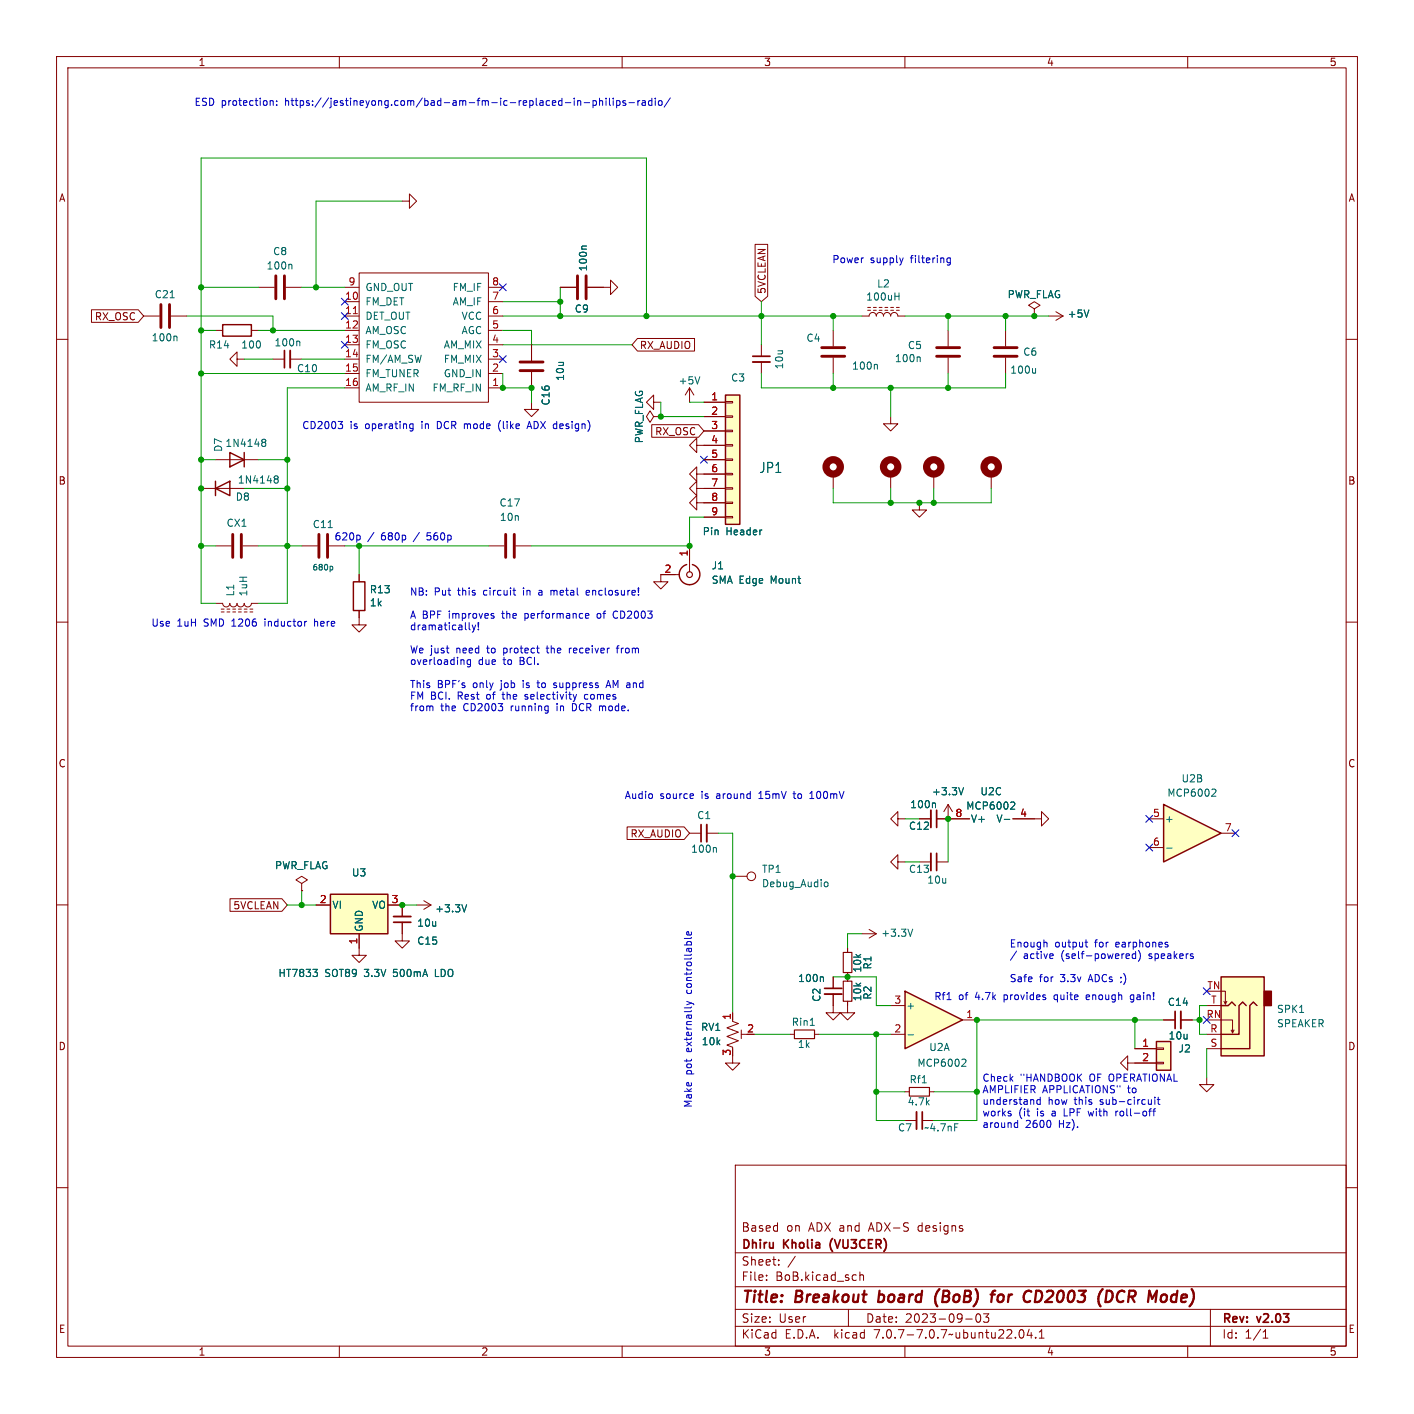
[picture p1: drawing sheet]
<svg xmlns="http://www.w3.org/2000/svg" width="250mm" height="250mm" viewBox="0 0 250 250" stroke-linecap="round" stroke-linejoin="round" font-family="sans-serif">
<g fill="none" stroke="#840000" stroke-width=".18">
<path d="M10 10h230v230h-230zM12 12h226v226h-226zM60 10v2M110 10v2M160 10v2M210 10v2M10 60h2M61 53.3h2.5M61 55.9h2.5M61 58.4h2.5M61 50.8h2.5M63.5 48.3h22.9v22.8h-22.9z"/>
<path d="M86.4 53.3h2.5M86.4 55.9h2.5M86.4 58.4h2.5M86.4 50.8h2.5M238 60h2M61 68.6h2.5M61 61h2.5M61 63.5h2.5M61 66h2.5M86.4 68.6h2.5M86.4 61h2.5M86.4 63.5h2.5"/>
<path d="M86.4 66h2.5M10 110h2M238 110h2M10 160h2M238 160h2M149.9 177.8v1.3h1.2l-1.2 1.2-1.3-1.2h1.3M149.9 167.6v.8M149.9 172v.7M160 198.1h2.1M160 193h.8M163.1 198.1h2M164.3 193h.8"/>
<path d="M10 210h2M130 206h108v32h-108zM238 210h2M60 238v2M110 238v2M130 234.5h108M130 231.5h108M130 227.5h108M130 221.5h108M135.5 226.3v.1M135.5 225.5v.1M137.7 223.6v.1"/>
<path d="M137.7 222.8v.1M140.6 222.1l-1.3 2M150 231.5v3M152 224.9v1.5M152 225.5l.3-.1 .3 .1 .1 .9M160 238v2M170.8 233.2h1.1M172.7 232.4a.81 .81 0 0 0 .3 1.4l.3-.1 .1-.5-.1-.8M174.8 232.3l-.5 .6 .5 .1v.7l-.3 .1h-.4l-.2-.1M180.3 235.2l.2-.1a.81 .81 0 0 1 .6 .6 .81 .81 0 0 1-.3 .8l-.1 .1a.81 .81 0 0 1-.4-1.4zM182 235l-.4 1.1h.9M182.3 235.6v1"/>
<path d="M183.1 236.5v.1M183.8 236.6h.8M183.8 235.5l.4-.4v1.5M210 238v2M214 231.5v6.5M223.3 236.6h.9M223.3 235.5l.5-.4v1.5"/>
</g>
<path d="M155.3 230.1l.2 .1M155.5 228.2l-.2 2M166.1 227.9a2.35 2.35 0 0 0-.4 3.1M175.1 228.9h.8M176 228.2l-.4 .1-.1 .2M177.1 228.9a.62 .62 0 0 0-.7 .4v.7a.52 .52 0 0 0 .8 .1M183.7 228.2h-.5l-.2 2 .8-.1M195.7 228.2h.5a1.08 1.08 0 0 1 .5 1.1 1.08 1.08 0 0 1-.8 .9h-.4zM206.3 229.1v.7M207.1 229.3v.7" fill="none" stroke="#840000" stroke-width=".4"/>
<path d="M62.5 55.5h.7" fill="none" stroke="#a90000" stroke-width=".18"/>
<path d="M149.1 168.4h1.5v3.6h-1.5zM160.8 192.3h3.5v1.5h-3.5z" fill="none" stroke="#840000" stroke-width=".2"/>
<path d="M162.1 196.6v3" fill="none" stroke="#840000" stroke-width=".33"/>
<path d="M163.1 196.6v3" fill="none" stroke="#840000" stroke-width=".3"/>
<path d="M163.1 191.5h.7" fill="none" stroke="#006464" stroke-width=".18"/>
<path d="M160 175.3l10.2 5-10.2 5.1z" fill="#ffffc2"/>
<path d="M39.4 57.4h5v2h-5zM128.3 69.8h2.5v22.9h-2.5zM38.1 86.4l2.5-1.3v2.5zM38.1 85.1v2.5M40.6 80l2.6 1.3-2.6 1.2zM43.2 80v2.5M121.4 99.8a1.81 1.81 0 0 0-1 2.8 1.81 1.81 0 0 0 3 0 1.81 1.81 0 0 0-1-2.8M58.4 158.1h10.2v7h-10.2zM160 175.3l10.2 5-10.2 5.1z" fill="none" stroke="#840000" stroke-width=".25"/>
<g fill="none" stroke="#840000" stroke-width=".18">
<path d="M71.1 35.6h1.3v-1.3l1.3 1.3-1.3 1.2v-1.2M25.4 55.9h2.8M30.2 55.9h2.8M38.1 58.4h1.3M44.4 58.4h1.3M45.7 50.8h2.8M50.5 50.8h2.8M99.1 50.8h2.8M103.9 50.8h4v-1.3l1.3 1.3-1.3 1.3v-1.3M147.3 58.4v2.8M152.4 55.9h1.3a.64 .64 0 0 1 .6-.7 .64 .64 0 0 1 .6 .7 .64 .64 0 0 1 .7-.7 .64 .64 0 0 1 .6 .7 .64 .64 0 0 1 .6-.7 .64 .64 0 0 1 .7 .7 .64 .64 0 0 1 .6-.7 .64 .64 0 0 1 .6 .7h1.3M153.4 54.9h.5"/>
<path d="M153.4 54.4h.5M154.4 54.9h.5M154.4 54.4h.5M155.4 54.9h.6M155.4 54.4h.6M156.5 54.9h.5M156.5 54.4h.5M157.5 54.9h.5M157.5 54.4h.5M158.5 54.9h.5M158.5 54.4h.5M167.6 58.4v2.8"/>
<path d="M177.8 58.4v2.8M182.9 54.6l1-.6-1-.7-1 .7 1 .6v1.3M182.9 55.9h.1M185.4 55.9h2.6M186.7 55.1l1.3 .8M188 55.9l-1.3 .7M41.9 63.5v-1.3l-1.3 1.3 1.3 1.3v-1.3h1.3M48.3 63.5h2M51.3 63.5h2M94 71.1v1.3h1.2l-1.2 1.3-1.3-1.3h1.3M94 61v2.8M94 65.8v2.8"/>
<path d="M115.6 71.1v-1.3l-1.3 1.3 1.3 1.3v-1.3h1.2M115.6 73.7l-.7-1.1-.6 1.1 .6 1 .7-1h1.2M116.8 73.7h.1M121.9 68.6l-.7 1.2M121.9 68.6v2.5M121.9 68.6l.8 1.2M124.5 71.1h3.8M124.5 73.7h3.8M124.5 76.2h3.8M124.5 78.7h3.8M128.3 78.6h1.2v.3h-1.2zM128.3 76.1h1.2v.2h-1.2z"/>
<path d="M128.3 73.5h1.2v.3h-1.2zM128.3 71h1.2v.2h-1.2zM134.6 61v2M134.6 64v2M147.3 63.2v2.8M157.5 73.7v1.2h1.2l-1.2 1.3-1.3-1.3h1.3M167.6 63.2v2.8M177.8 63.2v2.8M35.6 86.4h7.6M38.1 81.3h7.6M38.1 96.5h2.8M42.9 96.5h2.8"/>
<path d="M121.9 96.5v4.6M123.2 86.4v-1.3l-1.3 1.3 1.3 1.2v-1.2h5.1M123.2 88.9v-1.3l-1.3 1.3 1.3 1.3v-1.3h5.1M123.2 83.8v-1.3l-1.3 1.3 1.3 1.3v-1.3h5.1M124.5 81.3h3.8M124.5 91.4h3.8M128.3 91.3h1.2v.3h-1.2zM128.3 88.8h1.2v.2h-1.2zM128.3 86.2h1.2v.3h-1.2zM128.3 83.7h1.2v.2h-1.2zM128.3 81.2h1.2v.2h-1.2zM147.3 83.8v2.6"/>
<path d="M157.5 83.8v2.6M162.6 88.9v1.3h1.2l-1.2 1.2-1.3-1.2h1.3M165.1 83.8v2.6M175.3 83.8v2.6M38.1 106.7h1.3a.64 .64 0 0 0 .6 .6 .64 .64 0 0 0 .6-.6 .64 .64 0 0 0 .7 .6 .64 .64 0 0 0 .6-.6 .64 .64 0 0 0 .6 .6 .64 .64 0 0 0 .7-.6 .64 .64 0 0 0 .6 .6 .64 .64 0 0 0 .6-.6h1.3M39.1 107.7h.5M39.1 108.2h.5M40.1 107.7h.5M40.1 108.2h.5M41.1 107.7h.6M41.1 108.2h.6M42.2 107.7h.5"/>
<path d="M42.2 108.2h.5M43.2 107.7h.5M43.2 108.2h.5M44.2 107.7h.5M44.2 108.2h.5M63.5 109.2v1.3h1.3l-1.3 1.3-1.3-1.3h1.3M120.1 101.6h-3.3v1.3h1.3l-1.3 1.2-1.2-1.2h1.2M53.3 156.2l1.1-.6-1.1-.7-1 .7 1 .6v1.3M53.3 157.5h.1M74.9 159.3l1.3 .7M121.9 147.3h2.1M125 147.3h2"/>
<path d="M129.5 154.9h2.6M158.7 152.4v-1.3l-1.2 1.3 1.2 1.3v-1.3h1.3M158.7 144.8v-1.3l-1.2 1.3 1.2 1.2v-1.2h1.3M162.6 152.4h2M162.6 144.8h2M165.6 152.4h2M165.6 144.8h5.8M167.6 142.2v2.6M167.6 142.2l-.7 1.3M167.6 142.2l.8 1.3M179.1 144.8h3.8M55.9 160h2.5"/>
<path d="M63.5 165.1v3.8h1.3l-1.3 1.3-1.3-1.3h1.3M68.6 160h2.5v2.1M71.1 163.1v3.3h1.3l-1.3 1.2-1.3-1.2h1.3M73.7 160h2.5M76.2 160l-1.3 .8M129.5 179.1v1.2M147.3 175.8v3.3h1.3l-1.3 1.2-1.3-1.2h1.3M147.3 172.7v2.1M149.9 172.7v.8M149.9 177v.8M152.4 165.1h2.5M153.7 164.3l1.2 .8"/>
<path d="M154.9 165.1l-1.2 .8M157.5 177.8h2.5M129.5 186.7v1.3h1.3l-1.3 1.2-1.2-1.2h1.2M129.5 180.6l1.1 .4-2.1 .7 2.1 .8-2.1 .8 2.1 .7-2.1 .8 1 .4v.2M131.1 182.9h1M131.1 182.1v1.5M139.7 182.9h.8M144 182.9h.8M157.5 182.9h2.5M170.2 180.3h2.5"/>
<circle cx="132.8" cy="154.9" r=".76"/>
</g>
<g fill="none" stroke="#006464" stroke-width=".18">
<path d="M30.1 52.6h.7M31.1 59.4l.2 .2v.7M51.4 46.7l.2 .2v.7M103.7 43.5h-.7l-.1 .2M158.2 52.4h.8M159 51.8v1.3M192.5 54.8l-.4 1.3M46.4 78.2h.1M46.4 77.7h.4l.1 .1 .1 .2-.2 .2M46.5 78.2h.3M46.5 78.2l-.1 .1M46.8 78.2l.2 .3-.1 .3-.1 .1h-.4"/>
<path d="M52.8 60.3l.2 .2v.7M123.7 66.6l-.4 1.3M155 64.4l.1 .2v.7M162.5 63.1l.2 .2v.7M183.1 65.1v.9M183.1 65.9l-.2 .1M48.6 84.6l.1 .1M48.6 84.2l.4-.1 .1 .2 .1 .1-.2 .3M48.7 84.7h.3M48.7 84.7l-.1 .1M49 84.7l.2 .2-.1 .4-.1 .1h-.4M170.4 139.3l-.5 1.2"/>
<path d="M82.5 160l-.4 1.2M126.5 149.8l.2 .2v.7M145.9 156l.3-.1 .2 .3-.1 .5-.1 .1-.3-.1M165.2 142l.2 .2v.6M177.6 144.9h.9M178.9 141.8l.4 .1 .1 .3-.8 .9h.8M55.3 171.4h.8l-.4 .5M55.9 171.9l.2 .2v.3l-.2 .3M145.4 172.7l.2 .2v.7M161.4 164.3l-.4 1.3M143.3 181.3h.7M160.5 183h1"/>
<path d="M170.3 187.3h.4l.1 .3-.8 .9h.8"/>
</g>
<path d="M51.3 62v3M133.1 64h3M125 145.8v3M164.6 143.3v3M164.6 150.9v3M69.6 162.1h3M145.8 175.8h3" fill="none" stroke="#840000" stroke-width=".33"/>
<path d="M50.3 62v3M133.1 63h3M124 145.8v3M165.6 143.3v3M165.6 150.9v3M69.6 163.1h3M145.8 174.8h3" fill="none" stroke="#840000" stroke-width=".3"/>
<g fill="none" stroke="#840000" stroke-width=".51">
<path d="M28.4 53.8v4.1M30 53.8v4.1M48.8 48.8v4M50.3 48.8v4M102.1 48.8v4M103.6 48.8v4M91.9 65.5h4.1M91.9 64h4.1M145.3 63h4.1M145.3 61.5h4.1M165.6 63h4.1M165.6 61.5h4.1"/>
<path d="M175.8 63h4M175.8 61.5h4M41.1 94.5v4.1M42.7 94.5v4.1"/>
</g>
<g fill="none" stroke="#840000" stroke-width="1.3">
<circle cx="147.3" cy="82.5" r="1.27"/>
<circle cx="157.5" cy="82.5" r="1.27"/>
<circle cx="165.1" cy="82.5" r="1.27"/>
<circle cx="175.3" cy="82.5" r="1.27"/>
</g>
<g fill="#ffffc2" stroke="#ffffc2" stroke-width=".18">
<path d="M128.3 69.8h2.5v22.9h-2.5z"/>
<path d="M58.4 158.1h10.2v7h-10.2z"/>
</g>
<g fill="none" stroke="#840000" stroke-width=".2">
<path d="M149.1 173.5h1.5v3.5h-1.5zM140.5 182.1h3.5v1.5h-3.5z"/>
<circle cx="121.9" cy="101.6" r=".51"/>
</g>
<path d="M205.7 142.2l10.2 5.1-10.2 5.1z" fill="#ffffc2"/>
<path d="M62.5 102.9h2v5h-2zM205.7 142.2l10.2 5.1-10.2 5.1zM215.9 172.7h7.6v14h-7.6zM215.9 177.8h1.3l.6-.6 .6 .6M220.3 177.8l-.6-.6-.6 .6v5.1h-3.2M222.2 177.8l-.6-.6-.6 .6v7.6h-5.1M204.5 184.1h2.5v5.1h-2.5z" fill="none" stroke="#840000" stroke-width=".25"/>
<g fill="none" stroke="#840000" stroke-width=".18">
<path d="M16.2 54.8h8.2l1 1.1-1 1.1h-8.2zM99.1 50.8h2.8M103.9 50.8h2.8M112.7 59.8h10.1v2.3h-10.1l-.9-1.1zM133.5 43.2h2.2v9.2l-1.1 .9-1.1-.9zM182.9 55.9h.1M94 61v2.8M94 65.8v2.8M115.2 75.1h8.3l1 1.1-1 1.1h-8.3zM116.8 73.7h.1M123.2 78.7v-1.2l-1.3 1.2 1.3 1.3v-1.3h5.1M124.5 71.1h3.8"/>
<path d="M124.5 73.7h3.8M124.5 76.2h3.8M53.3 96.5h2.8M58.2 96.5h2.8M86.4 96.5h2.8M91.2 96.5h2.8M121.9 96.5v2.6M124.5 81.3h3.8M124.5 83.8h3.8M124.5 86.4h3.8M124.5 88.9h3.8M124.5 91.4h3.8"/>
<path d="M63.5 101.6v1.3M63.5 107.9v1.3M116.8 101.6h2.6M40.7 158.9h9.1l1 1.1-1 1.1h-9.1zM53.3 157.5h.1M110.9 146.2h10.1l.9 1.1-.9 1.1h-10.1zM162.6 144.8h2M165.6 144.8h5.8M179.1 144.8h5v-1.3l1.3 1.3-1.3 1.2v-1.2M203.2 144.8h2.5M203.2 149.9h2.5M215.9 147.3h2.5"/>
<path d="M55.9 160h2.5M63.5 165.1v2.5M68.6 160h2.5v2.1M71.1 163.1v2M129.5 179.1v1.2M147.3 172.7v2.1M147.3 175.8v2M149.9 167.6v.8M149.9 172v1.5M149.9 177v.8M213.4 177.8h2.5M215.9 175.3h.8v2.2l.2-.5"/>
<path d="M216.4 177l.3 .5M199.4 188v1.2l-1.3-1.2 1.3-1.3v1.3h5.1M200.7 185.4h3.8M204.5 187.8h1.2v.3h-1.2zM204.5 185.3h1.2v.2h-1.2zM205.7 180.3h2.1M208.8 180.3h2M213.4 190.5v1.3h-1.3l1.3 1.2 1.2-1.2h-1.2M213.4 182.9h2.5M213.4 185.4h2.5M215.9 180.3h2v2.3l.3-.5M217.7 182.1l.2 .5"/>
</g>
<g fill="none" stroke="#006464" stroke-width=".18">
<path d="M103.7 43.5h-.7l-.1 .2M192.5 54.8l-.4 1.3M58 93.3h.8M58.7 100.1l.1 .2v.3l-.1 .2M170.4 139.3l-.5 1.2M214.4 139.5l.5 .1 .1 .3-.8 .9h.8M82.5 160l-.4 1.2M165.2 142l.2 .2v.6M177.6 144.9h.9M178.9 141.8l.4 .1 .1 .3-.8 .9h.8M206.3 150h.9M55.3 171.4h.8l-.4 .5"/>
<path d="M55.9 171.9l.2 .2v.3l-.2 .3M145.4 172.7l.2 .2v.7M229.8 179h.7"/>
</g>
<path d="M208.8 178.8v3.1" fill="none" stroke="#840000" stroke-width=".33"/>
<path d="M207.8 178.8v3.1" fill="none" stroke="#840000" stroke-width=".3"/>
<g fill="#ffffc2" stroke="#ffffc2" stroke-width=".18">
<path d="M215.9 172.7h7.6v14h-7.6z"/>
<path d="M204.5 184.1h2.5v5.1h-2.5z"/>
</g>
<path d="M223.5 175.3h1.3v2.5h-1.3z" fill="#840000" stroke="#840000" stroke-width=".25"/>
<path d="M56.4 94.5v4.1M57.9 94.5v4.1M89.4 94.5v4.1M90.9 94.5v4.1" fill="none" stroke="#840000" stroke-width=".51"/>
<g fill="none" stroke="#0000c2" stroke-width=".18">
<path d="M47.8 17.9l.1-.1 .4 .1v.7M48.9 18.5v.1M48.9 17.9v.1M100 18.2h.9M101.5 17.4v.1M101.5 17.8v.8M102.1 17.9l.2-.1 .3 .1 .1 .7M102.1 17.8v.8M103.3 18.2h1M104.9 17.9l.3-.1 .3 .2-.2 .6h-.4M104.9 17.8v1.3M106 17.9l.2-.1 .3 .1v.7"/>
<path d="M106 17.4v1.2M107.2 17.4v.1M107.2 17.8v.8M107.8 17.4v1.1l.1 .1M108.4 17.4v.1M108.4 17.8v.8M109 17.9l.4-.1 .2 .2-.1 .6h-.5M109 17.8v1.3M110.6 17.9l-.3-.1-.2 .2 .1 .2 .4 .1v.3h-.5M111.2 18.2h1M112.8 17.8v.8M113.1 17.8l-.3 .2"/>
<path d="M113.6 17.9h.4l.1 .7M114.1 18.1l-.4 .1-.2 .1 .2 .3h.4M115.3 17.9l-.4-.1-.2 .2 .1 .6h.5M115.3 17.4v1.2M115.9 17.4v.1M115.9 17.8v.8M116.5 17.9l.1-.1 .4 .1 .1 .5-.1 .2h-.4l-.1-.1zM118.5 17.3l-1.1 1.6M159.7 45.6l-.3 .8M168 45.6v1l-.2 .3-.3-.1M168 45.7l-.3-.1-.3 .2 .1 .6h.5M59.8 74.5h.8l-.4 .5"/>
<path d="M60.3 75l.3 .2v.3l-.3 .3M72.6 75.7h.4M72.6 75h.4M73 74.9v1.1l-.2 .2-.3-.1M88.5 74.3a1.46 1.46 0 0 0 0 2M93.2 75.8l.4-1.3 .4 1.3M93.3 75.4h.6M63.4 94.6l.3 .3v.3l-.3 .3M54.1 109.9h.1M55.6 109.4v1.3M55.8 109.9l-.2 .1M83 110.1v1.1l.1 .2"/>
<path d="M83.2 116.6v1.1l-.2 .2h-.4M83.2 116.7l-.4-.1-.2 .3 .1 .5h.5M83.5 110.5l.3 .9M83.8 111.4l-.3 .4M84.1 110.5l-.3 .9M84.5 110.1l.1 .8M84.6 111.2v.2M84.6 110.1v.8M87 108.9l.3 .1 .1 .1-.2 .2h-.3M87 108.5h.3M90.7 104.4h.5M90.9 105.2h.3"/>
<path d="M95.4 104.4h-.1M95.4 104.7l-.2 .2 .2 .3M96.6 114.6h.4M96.7 114.2l.1 1.2M97.8 104.4l-.4 .1M100.7 114.6v.8M101 114.6l-.3 .2M103.7 108.5h.4v.3l-.6 .1M104.1 109.3h-.4M104.2 104.4h-.4l-.2 .2 .1 .6h.5M104.2 104.7l-.6 .1M105.7 108.5l-.1 .2 .1 .6"/>
<path d="M108.8 108a.68 .68 0 0 0-.4 .7 .68 .68 0 0 0 .4 .6M109 114.6h.4M109.4 114.2l-.3 .2v1M76.4 124.8l.1 .2v.7M92.8 123.6h.1M93 122.8l-.2 .2 .2 .2M94.9 120.7h.5M95.1 120.3l.1 1.2M97.9 121.5l.4 .1M98.3 120.7l-.4 .2 .1 .2 .3 .1M101.2 124.4v1.3h.3M101.9 122.8l-.3 .8"/>
<path d="M103.8 122.8h-.2l-.3 .2 .1 .5 .4 .1M107.1 121.6l.5-1.3 .4 1.3M107.3 121.2h.6M140.4 139.9l.1 1.2M122.4 140.3l.2 .3-.6 .2M122.6 141.1l-.2 .1M134.2 141.2h.7M134.3 140.2l-.1 .1M140.2 140.3h.5M143.2 141.2h.7M143.2 140.3l.3-.4v1.3M121.4 177.1l.9 .3"/>
<path d="M122.2 164.8l.1 .3-.2 .2h-.6v-.5l.2-.1 .1 .6M122.3 177.4l-.9 .3M122.3 177.4l.4 .3M122.3 165.7l-.1 .2M167.4 176.8h.8M179.7 168.2l-1 1.6M184.9 166.6l.2 .2v.6M186 168.6l.2 .3-.6 .2M186.2 169.4l-.2 .1M191.8 166.6h.5M192 166.2v1.1l.3 .1M192.2 175.9l-.1 .2v.5l.1 .2"/>
<path d="M192.7 176.2l-.6 .1M199.5 168.6l.2 .3-.6 .2M199.6 169.4l-.1 .1M199.9 177.1l.3 .1M200.3 175.9h-.2l-.2 .2v.5l.4 .2M200.8 168.2v1.3M200.8 168.7l-.4-.1-.2 .3 .1 .5h.5M201.6 168.6v.8l-.3 .6M206.4 167l.1 .2-.1 .2M206.4 166.6l.1 .1M178.7 197v.3M179.6 198.5l.3 .1"/>
<path d="M179.9 198.1v1.3M179.9 199.3l-.3 .1M183.9 194v1.3M183.9 194.5l-.3-.1-.3 .3 .1 .5h.5M185.7 198.3v.8M192.4 196.5l.2 .8M197.3 196.5v.8M197.7 196.5l-.4 .2M203.6 194.4v.9M203.6 195.1l-.2 .2M203.8 196.5h.5M204.2 194v.1"/>
<path d="M204.2 194.4v.9M204.3 196l-.3 .2v1.1M204.6 194.4h.5M204.8 194v1.1l.3 .2"/>
</g>
<g fill="none" stroke="#009600" stroke-width=".18">
<path d="M71.1 35.6h-15.2v15.2M33 55.9h15.3v2.5M35.6 50.8h10.1M35.6 58.4h2.5M45.7 58.4h15.3M53.3 50.8h7.7M88.9 55.9h63.5M88.9 53.3h10.2M88.9 58.4h5.1v2.6M99.1 50.8v5.1M114.3 55.9v-28h-78.7v78.8h2.5M134.6 53.3v7.7"/>
<path d="M147.3 55.9v2.5M160 55.9h25.4M167.6 55.9v2.5M177.8 55.9v2.5M35.6 66h25.4M43.2 63.5h5.1M53.3 63.5h7.7M61 68.6h-10.2v38.1h-5.1M88.9 66v2.6h5.1v2.5M88.9 61h22.9M116.8 71.1v2.6h7.7M121.9 71.1h2.6"/>
<path d="M134.6 66v2.6h43.2v-2.6M147.3 66v2.6M157.5 68.6v5.1M167.6 66v2.6M35.6 96.5h2.5M35.6 81.3h2.5M43.2 86.4h7.6M45.7 96.5h7.6M45.7 81.3h5.1M86.4 96.5h-22.9v5.1M124.5 91.4h-2.6v5.1h-27.9M147.3 86.4v2.5h28v-2.5"/>
<path d="M157.5 86.4v2.5M165.1 86.4v2.5M53.3 157.5v2.5M127 147.3h2.5v31.8M160 144.8h2.6M160 152.4h2.6M167.6 144.8v7.6M50.8 160h5.1M71.1 160h2.6M147.3 172.7h7.6v5.1h2.6M152.4 165.1h-2.5v2.5M213.4 177.8h-1.3v5.1h1.3"/>
<path d="M133.3 182.9h6.4M144.8 182.9h12.7M154.9 182.9v15.2h5.1M154.9 193h5.1M165.1 193h7.6M200.7 180.3v5.1M205.7 180.3h-33v17.8h-7.6M210.8 180.3h1.3M213.4 185.4v5.1"/>
</g>
<g fill="none" stroke="#000084" stroke-width=".18">
<path d="M60.4 52.7l1.2 1.2M60.4 55.3l1.2 1.2M61.6 52.7l-1.2 1.2M61.6 55.3l-1.2 1.2M88.3 50.2l1.2 1.2M89.5 50.2l-1.2 1.2M60.4 60.4l1.2 1.2M61.6 60.4l-1.2 1.2M88.3 62.9l1.2 1.2M89.5 62.9l-1.2 1.2M123.9 80.7l1.2 1.2M125.1 80.7l-1.2 1.2"/>
<path d="M202.6 149.3l1.2 1.2M202.6 144.2l1.2 1.2M203.8 149.3l-1.2 1.2M203.8 144.2l-1.2 1.2M217.8 146.7l1.2 1.2M219 146.7l-1.2 1.2M212.8 174.7l1.2 1.2M212.8 179.7l1.2 1.2M214 174.7l-1.2 1.2M214 179.7l-1.2 1.2"/>
</g>
<g fill="#009600" stroke="#009600" stroke-width=".18">
<circle cx="53.3" cy="160" r=".46"/>
<circle cx="71.1" cy="160" r=".46"/>
<circle cx="116.8" cy="73.7" r=".46"/>
<circle cx="121.9" cy="96.5" r=".46"/>
<circle cx="63.5" cy="96.5" r=".46"/>
<circle cx="200.7" cy="180.3" r=".46"/>
<circle cx="172.7" cy="180.3" r=".46"/>
<circle cx="212.1" cy="180.3" r=".46"/>
<circle cx="157.5" cy="68.6" r=".46"/>
<circle cx="147.3" cy="68.6" r=".46"/>
<circle cx="147.3" cy="55.9" r=".46"/>
<circle cx="114.3" cy="55.9" r=".46"/>
<circle cx="134.6" cy="55.9" r=".46"/>
<circle cx="55.9" cy="50.8" r=".46"/>
<circle cx="99.1" cy="55.9" r=".46"/>
<circle cx="94" cy="68.6" r=".46"/>
<circle cx="88.9" cy="68.6" r=".46"/>
<circle cx="99.1" cy="53.3" r=".46"/>
<circle cx="35.6" cy="50.8" r=".46"/>
<circle cx="35.6" cy="66" r=".46"/>
<circle cx="35.6" cy="58.4" r=".46"/>
<circle cx="48.3" cy="58.4" r=".46"/>
<circle cx="167.6" cy="144.8" r=".46"/>
<circle cx="172.7" cy="193" r=".46"/>
<circle cx="154.9" cy="182.9" r=".46"/>
<circle cx="154.9" cy="193" r=".46"/>
<circle cx="129.5" cy="154.9" r=".46"/>
<circle cx="149.9" cy="172.7" r=".46"/>
<circle cx="182.9" cy="55.9" r=".46"/>
<circle cx="177.8" cy="55.9" r=".46"/>
<circle cx="157.5" cy="88.9" r=".46"/>
<circle cx="167.6" cy="68.6" r=".46"/>
<circle cx="162.6" cy="88.9" r=".46"/>
<circle cx="165.1" cy="88.9" r=".46"/>
<circle cx="167.6" cy="55.9" r=".46"/>
<circle cx="50.8" cy="96.5" r=".46"/>
<circle cx="35.6" cy="86.4" r=".46"/>
<circle cx="35.6" cy="81.3" r=".46"/>
<circle cx="35.6" cy="96.5" r=".46"/>
<circle cx="50.8" cy="86.4" r=".46"/>
<circle cx="50.8" cy="81.3" r=".46"/>
</g>
<g font-size="2.8" fill="#840000">
<text x="131" y="230.9">Title:</text>
<text x="140.7" y="230.9">Breakout</text>
<text x="156.1" y="230.9">board</text>
<text x="166.9" y="230.9">(BoB)</text>
<text x="177.7" y="230.9">for</text>
<text x="184.3" y="230.9">CD2003</text>
<text x="198.2" y="230.9">(DCR</text>
<text x="207.9" y="230.9">Mode)</text>
</g>
<text font-size="2.5" fill="#006464" x="134.2" y="83.8">JP1</text>
<g font-size="2.1" fill="#840000">
<text x="131" y="221.2">Dhiru</text>
<text x="131" y="218">Based</text>
<text x="138.6" y="221.2">Kholia</text>
<text x="139" y="218">on</text>
<text x="143" y="218">ADX and</text>
<text x="147.4" y="221.2">(VU3CER)</text>
<text x="153.9" y="218">ADX-S</text>
<text x="162.7" y="218">designs</text>
<text x="131" y="226.7">File:</text>
<text x="131" y="224">Sheet:</text>
<text x="137.1" y="226.7">BoB.kicad_sch</text>
<text x="131" y="236.9">KiCad</text>
<text x="131" y="234.1">Size:</text>
<text x="137.7" y="234.1">User</text>
<text x="138.7" y="236.9">E.D.A.</text>
<text x="147.6" y="236.9">kicad</text>
<text x="153" y="234.1">Date:</text>
<text x="154.9" y="236.9">7.0.7-7.0.7~ubuntu22.04.1</text>
<text x="160" y="234.1">2023-09-03</text>
<text x="216" y="234.3">Rev:</text>
<text x="216" y="236.9">Id:</text>
<text x="220.1" y="236.9">1/1</text>
<text x="222.4" y="234.3">v2.03</text>
</g>
<g font-size="1.8" fill="#840000">
<text x="35" y="11.9">1</text>
<text x="85" y="11.9">2</text>
<text x="135" y="11.9">3</text>
<text x="185" y="11.9">4</text>
<text x="235" y="11.9">5</text>
<text x="10.3" y="35.9">A</text>
<text x="238.4" y="35.9">A</text>
<text x="135.6" y="52.1" transform="rotate(-90 135.6 52.1)">5VCLEAN</text>
<text x="16.7" y="56.8">RX_OSC</text>
<text x="113" y="61.9">RX_AUDIO</text>
<text x="115.7" y="77.2">RX_OSC</text>
<text x="10.3" y="85.9">B</text>
<text x="238.3" y="85.9">B</text>
<text x="10.3" y="135.9">C</text>
<text x="238.3" y="135.9">C</text>
<text x="111.4" y="148.3">RX_AUDIO</text>
<text x="41.2" y="161">5VCLEAN</text>
<text x="10.3" y="185.9">D</text>
<text x="238.3" y="185.9">D</text>
<text x="10.3" y="235.9">E</text>
<text x="35" y="239.9">1</text>
<text x="85" y="239.9">2</text>
<text x="135" y="239.9">3</text>
<text x="185" y="239.9">4</text>
<text x="235" y="239.9">5</text>
<text x="238.3" y="235.9">E</text>
</g>
<g font-size="1.8" fill="#0000c2">
<text x="34.3" y="18.8">ESD protection:</text>
<text x="50.5" y="18.8">https://jestineyong.com/bad-am-fm-ic-replaced-in-philips-radio/</text>
<text x="147.1" y="46.6">Power</text>
<text x="153.9" y="46.6">supply</text>
<text x="161.1" y="46.6">filtering</text>
<text x="53.3" y="76">CD2003</text>
<text x="61.9" y="76">is</text>
<text x="64.7" y="76">operating</text>
<text x="74.8" y="76">in</text>
<text x="77.7" y="76">DCR mode</text>
<text x="89" y="76">(like</text>
<text x="94.4" y="76">ADX design)</text>
<text x="65" y="95.6">/</text>
<text x="67.5" y="95.6">680p</text>
<text x="73.5" y="95.6">/</text>
<text x="76" y="95.6">560p</text>
<text x="72.4" y="105.4">NB:</text>
<text x="76.8" y="105.4">Put</text>
<text x="81.1" y="105.4">this</text>
<text x="85.8" y="105.4">circuit</text>
<text x="93" y="105.4">in</text>
<text x="95.9" y="105.4">a</text>
<text x="98.2" y="105.4">metal</text>
<text x="104.7" y="105.4">enclosure!</text>
<text x="26.7" y="110.9">Use</text>
<text x="31.3" y="110.9">1uH</text>
<text x="36.1" y="110.9">SMD 1206</text>
<text x="47.3" y="110.9">inductor</text>
<text x="56.2" y="110.9">here</text>
<text x="72.4" y="109.5">A BPF</text>
<text x="72.4" y="111.5">dramatically!</text>
<text x="79.4" y="109.5">improves</text>
<text x="89.1" y="109.5">the</text>
<text x="93.2" y="109.5">performance</text>
<text x="106.2" y="109.5">of</text>
<text x="109.3" y="109.5">CD2003</text>
<text x="72.4" y="115.6">We just</text>
<text x="72.4" y="117.7">overloading</text>
<text x="80.8" y="115.6">need</text>
<text x="84.6" y="117.7">due</text>
<text x="86.4" y="115.6">to</text>
<text x="89.1" y="117.7">to</text>
<text x="89.5" y="115.6">protect</text>
<text x="92.2" y="117.7">BCI.</text>
<text x="97.4" y="115.6">the</text>
<text x="101.5" y="115.6">receiver</text>
<text x="110.2" y="115.6">from</text>
<text x="72.4" y="121.7">This</text>
<text x="72.4" y="123.8">FM BCI.</text>
<text x="72.4" y="125.8">from</text>
<text x="77.3" y="121.7">BPF's</text>
<text x="77.9" y="125.8">the</text>
<text x="81" y="123.8">Rest</text>
<text x="82" y="125.8">CD2003</text>
<text x="83.7" y="121.7">only</text>
<text x="86.3" y="123.8">of</text>
<text x="88.8" y="121.7">job</text>
<text x="89.3" y="123.8">the</text>
<text x="90.6" y="125.8">running</text>
<text x="92.9" y="121.7">is</text>
<text x="93.5" y="123.8">selectivity</text>
<text x="95.7" y="121.7">to</text>
<text x="98.8" y="121.7">suppress</text>
<text x="98.9" y="125.8">in</text>
<text x="101.8" y="125.8">DCR mode.</text>
<text x="104.2" y="123.8">comes</text>
<text x="108.3" y="121.7">AM and</text>
<text x="110.4" y="141.4">Audio</text>
<text x="116.7" y="141.4">source</text>
<text x="124.1" y="141.4">is</text>
<text x="126.9" y="141.4">around</text>
<text x="134.6" y="141.4">15mV</text>
<text x="141" y="141.4">to</text>
<text x="144.1" y="141.4">100mV</text>
<text x="178.4" y="167.6">Enough</text>
<text x="186.5" y="167.6">output</text>
<text x="193.7" y="167.6">for</text>
<text x="197.5" y="167.6">earphones</text>
<text x="178.4" y="173.7">Safe</text>
<text x="180.9" y="169.7">active</text>
<text x="183.8" y="173.7">for</text>
<text x="187.6" y="173.7">3.3v</text>
<text x="187.7" y="169.7">(self-powered)</text>
<text x="192.8" y="173.7">ADCs ;)</text>
<text x="203.4" y="169.7">speakers</text>
<text x="122.4" y="175.4" transform="rotate(-90 122.4 175.4)">controllable</text>
<text x="165.1" y="176.9">Rf1</text>
<text x="169.5" y="176.9">of</text>
<text x="172.5" y="176.9">4.7k</text>
<text x="177.7" y="176.9">provides</text>
<text x="186.8" y="176.9">quite</text>
<text x="192.7" y="176.9">enough</text>
<text x="200.7" y="176.9">gain!</text>
<text x="122.4" y="185.9" transform="rotate(-90 122.4 185.9)">externally</text>
<text x="122.4" y="190.1" transform="rotate(-90 122.4 190.1)">pot</text>
<text x="173.6" y="191.3">Check</text>
<text x="180.4" y="191.3">&quot;HANDBOOK</text>
<text x="192.8" y="191.3">OF OPERATIONAL</text>
<text x="122.4" y="196" transform="rotate(-90 122.4 196)">Make</text>
<text x="173.6" y="193.4">AMPLIFIER</text>
<text x="173.6" y="195.4">understand</text>
<text x="173.6" y="197.5">works</text>
<text x="180.1" y="197.5">(it</text>
<text x="183.4" y="197.5">is</text>
<text x="184.3" y="193.4">APPLICATIONS&quot;</text>
<text x="185.3" y="195.4">how</text>
<text x="186.3" y="197.5">a</text>
<text x="188.6" y="197.5">LPF</text>
<text x="190.1" y="195.4">this</text>
<text x="193.1" y="197.5">with</text>
<text x="194.8" y="195.4">sub-circuit</text>
<text x="198.1" y="197.5">roll-off</text>
<text x="199.5" y="193.4">to</text>
<text x="173.6" y="199.5">around</text>
<text x="181.3" y="199.5">2600</text>
<text x="187.3" y="199.5">Hz).</text>
</g>
<g font-size="1.8" fill="#006464">
<text x="47" y="47.9">100n</text>
<text x="48.2" y="45.3">C8</text>
<text x="27.3" y="52.9">C21</text>
<text x="64.5" y="51.7">GND_OUT</text>
<text x="79.9" y="51.7">FM_IF</text>
<text x="104" y="48.1" transform="rotate(-90 104 48.1)">100n</text>
<text x="153.1" y="53.3">100uH</text>
<text x="155" y="51">L2</text>
<text x="178.1" y="52.9">PWR_FLAG</text>
<text x="64.5" y="54.2">FM_DET</text>
<text x="64.5" y="56.7">DET_OUT</text>
<text x="64.5" y="59.3">AM_OSC</text>
<text x="79.9" y="54.2">AM_IF</text>
<text x="81.5" y="59.3">AGC</text>
<text x="81.5" y="56.7">VCC</text>
<text x="101.5" y="55.5">C9</text>
<text x="188.7" y="56.4">+5V</text>
<text x="26.7" y="60.6">100n</text>
<text x="36.8" y="61.8">R14</text>
<text x="42.6" y="61.8">100</text>
<text x="48.4" y="61.4">100n</text>
<text x="64.5" y="61.8">FM_OSC</text>
<text x="64.5" y="64.4">FM/AM_SW</text>
<text x="78.4" y="64.4">FM_MIX</text>
<text x="78.4" y="61.8">AM_MIX</text>
<text x="138.7" y="65.4" transform="rotate(-90 138.7 65.4)">10u</text>
<text x="142.5" y="60.6">C4</text>
<text x="150.6" y="65.6">100n</text>
<text x="158.1" y="64.2">100n</text>
<text x="160.4" y="61.9">C5</text>
<text x="180.8" y="63.1">C6</text>
<text x="52.4" y="66">C10</text>
<text x="64.5" y="66.9">FM_TUNER</text>
<text x="64.5" y="69.4">AM_RF_IN</text>
<text x="76.4" y="69.4">FM_RF_IN</text>
<text x="78.4" y="66.9">GND_IN</text>
<text x="97.4" y="71.8" transform="rotate(-90 97.4 71.8)">C16</text>
<text x="99.9" y="67.2" transform="rotate(-90 99.9 67.2)">10u</text>
<text x="119.9" y="68.2">+5V</text>
<text x="129.2" y="67.7">C3</text>
<text x="178.5" y="66.3">100u</text>
<text x="39.5" y="80" transform="rotate(-90 39.5 80)">D7</text>
<text x="39.8" y="79.2">1N4148</text>
<text x="113.9" y="78.5" transform="rotate(-90 113.9 78.5)">PWR_FLAG</text>
<text x="41.6" y="88.7">D8</text>
<text x="42" y="85.7">1N4148</text>
<text x="88.2" y="89.8">C17</text>
<text x="40" y="93.3">CX1</text>
<text x="55.2" y="93.6">C11</text>
<text x="88.3" y="92.3">10n</text>
<text x="124.1" y="94.8">Pin</text>
<text x="128.3" y="94.8">Header</text>
<text x="125.7" y="100.9">J1</text>
<text x="41.6" y="105.6" transform="rotate(-90 41.6 105.6)">L1</text>
<text x="43.9" y="105.6" transform="rotate(-90 43.9 105.6)">1uH</text>
<text x="65.3" y="105.1">R13</text>
<text x="65.3" y="107.4">1k</text>
<text x="125.7" y="103.4">SMA Edge</text>
<text x="136.4" y="103.4">Mount</text>
<text x="160.8" y="143.1">100n</text>
<text x="164.7" y="140.8">+3.3V</text>
<text x="170.7" y="143.4">MCP6002</text>
<text x="173.3" y="140.8">U2C</text>
<text x="206.3" y="141.1">MCP6002</text>
<text x="208.8" y="138.5">U2B</text>
<text x="123.2" y="145">C1</text>
<text x="160.6" y="146.9">C12</text>
<text x="171.6" y="145.6">V+</text>
<text x="176.1" y="145.6">V-</text>
<text x="205.9" y="145.6">+</text>
<text x="48.5" y="153.9">PWR_FLAG</text>
<text x="62.1" y="155.2">U3</text>
<text x="122.1" y="151">100n</text>
<text x="134.6" y="154.5">TP1</text>
<text x="160.6" y="154.5">C13</text>
<text x="58.7" y="160.9">VI</text>
<text x="65.7" y="160.9">VO</text>
<text x="76.8" y="161.5">+3.3V</text>
<text x="134.6" y="157.1">Debug_Audio</text>
<text x="163.8" y="156.4">10u</text>
<text x="64.4" y="164.8" transform="rotate(-90 64.4 164.8)">GND</text>
<text x="73.7" y="167.2">C15</text>
<text x="73.7" y="164.1">10u</text>
<text x="155.7" y="165.8">+3.3V</text>
<text x="49.1" y="172.9">HT7833</text>
<text x="57.4" y="172.9">SOT89</text>
<text x="64.5" y="172.9">3.3V</text>
<text x="69.8" y="172.9">500mA</text>
<text x="77.4" y="172.9">LDO</text>
<text x="141" y="173.8">100n</text>
<text x="152.5" y="172.1" transform="rotate(-90 152.5 172.1)">10k</text>
<text x="154.3" y="171.5" transform="rotate(-90 154.3 171.5)">R1</text>
<text x="145.3" y="177.2" transform="rotate(-90 145.3 177.2)">C2</text>
<text x="152.5" y="177.1" transform="rotate(-90 152.5 177.1)">10k</text>
<text x="154.3" y="176.9" transform="rotate(-90 154.3 176.9)">R2</text>
<text x="160.1" y="178.7">+</text>
<text x="206.4" y="178.1">C14</text>
<text x="225.7" y="179.3">SPK1</text>
<text x="123.9" y="182.5">RV1</text>
<text x="124" y="185">10k</text>
<text x="139.9" y="181.6">Rin1</text>
<text x="141" y="185.5">1k</text>
<text x="206.5" y="184">10u</text>
<text x="225.7" y="181.8">SPEAKER</text>
<text x="160.7" y="191.7">Rf1</text>
<text x="162.1" y="188.8">MCP6002</text>
<text x="164.2" y="186">U2A</text>
<text x="208.3" y="186.3">J2</text>
<text x="160.4" y="195.7">4.7k</text>
<text x="158.7" y="200.3">C7</text>
<text x="163.3" y="200.3">~4.7nF</text>
</g>
<g font-size="1.8" fill="#a90000">
<text x="60.9" y="53.1">10</text>
<text x="61.5" y="50.5">9</text>
<text x="86.9" y="53.1">7</text>
<text x="86.9" y="50.5">8</text>
<text x="60.9" y="55.6">11</text>
<text x="60.9" y="58.2">12</text>
<text x="86.9" y="58.2">5</text>
<text x="86.9" y="55.6">6</text>
<text x="60.9" y="60.7">13</text>
<text x="60.9" y="63.2">14</text>
<text x="60.9" y="65.8">15</text>
<text x="86.9" y="65.8">2</text>
<text x="86.9" y="63.2">3</text>
<text x="86.9" y="60.7">4</text>
<text x="60.9" y="68.3">16</text>
<text x="86.9" y="68.3">1</text>
<text x="125.7" y="70.9">1</text>
<text x="125.7" y="73.4">2</text>
<text x="125.7" y="75.9">3</text>
<text x="125.7" y="78.5">4</text>
<text x="125.7" y="81">5</text>
<text x="125.7" y="83.6">6</text>
<text x="125.7" y="86.1">7</text>
<text x="125.7" y="88.6">8</text>
<text x="125.7" y="91.2">9</text>
<text x="117.4" y="101.3">2</text>
<text x="121.7" y="98.5" transform="rotate(-90 121.7 98.5)">1</text>
<text x="168.8" y="144.5">8</text>
<text x="180.3" y="144.5">4</text>
<text x="203.8" y="144.5">5</text>
<text x="203.8" y="149.6">6</text>
<text x="216.5" y="147.1">7</text>
<text x="56.4" y="159.8">2</text>
<text x="69.1" y="159.8">3</text>
<text x="63.2" y="167.1" transform="rotate(-90 63.2 167.1)">1</text>
<text x="158" y="177.5">3</text>
<text x="213.4" y="175">TN</text>
<text x="214" y="177.5">T</text>
<text x="129.3" y="180.4" transform="rotate(-90 129.3 180.4)">1</text>
<text x="132" y="182.6">2</text>
<text x="158" y="182.6">2</text>
<text x="170.7" y="180.1">1</text>
<text x="201.9" y="185.2">1</text>
<text x="213.2" y="180.1">RN</text>
<text x="213.9" y="182.6">R</text>
<text x="213.9" y="185.2">S</text>
<text x="129.3" y="186.8" transform="rotate(-90 129.3 186.8)">3</text>
<text x="201.9" y="187.7">2</text>
</g>
<text font-size="1.8" fill="#009600" x="59.1" y="95.6">620p</text>
<text font-size="1.4" fill="#006464" x="55.1" y="101.1">680p</text>
</svg>
